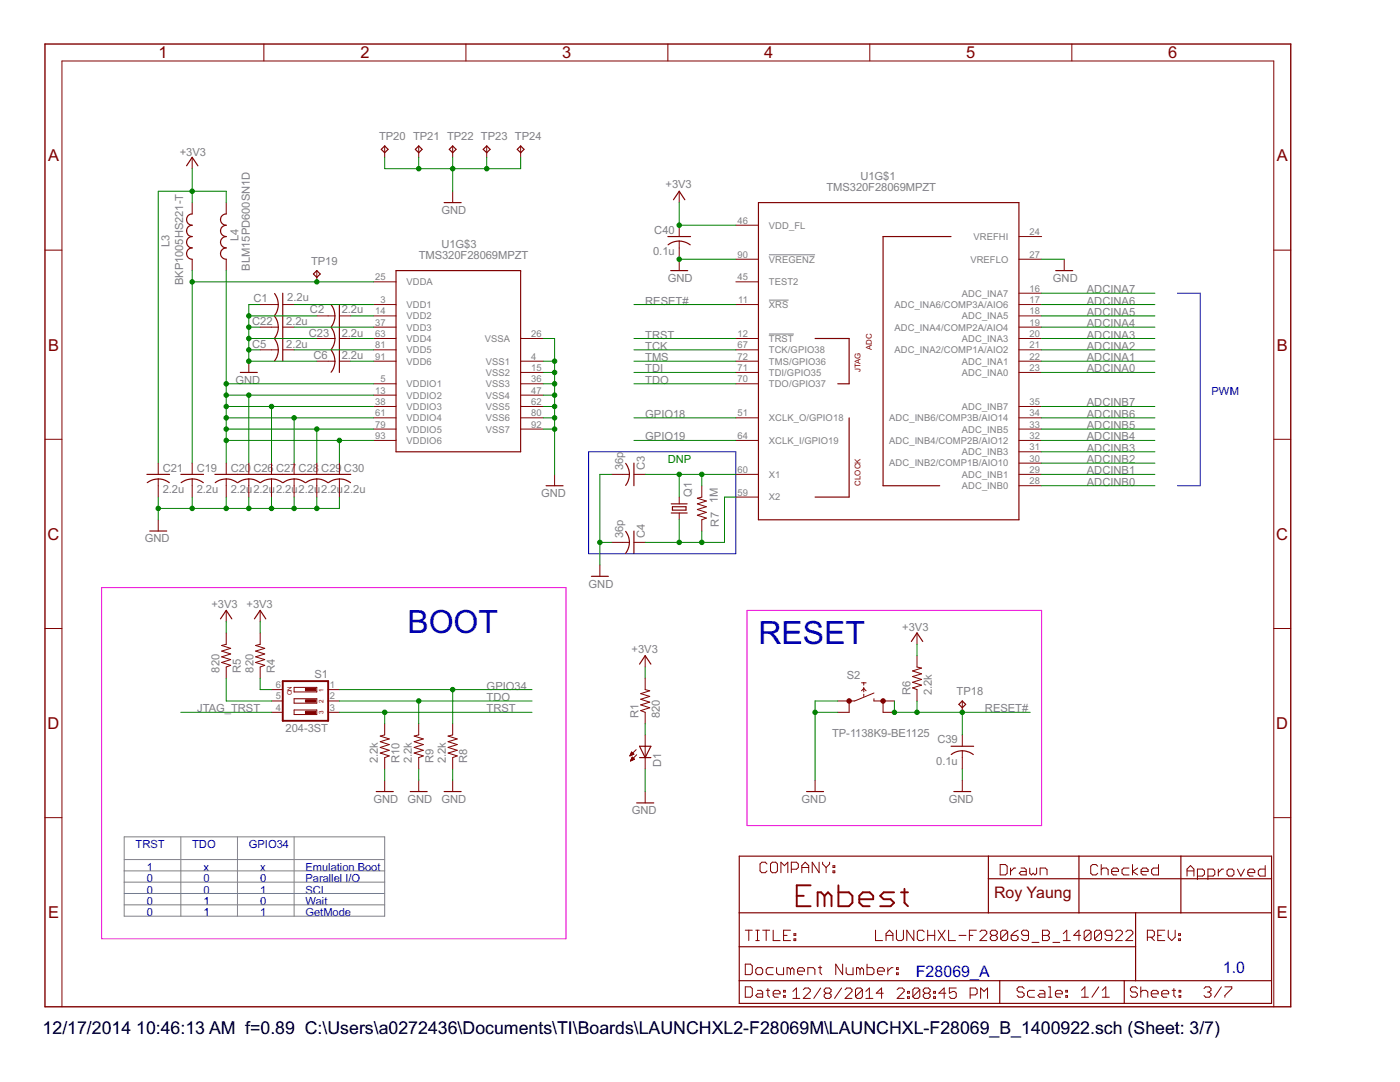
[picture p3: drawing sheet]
<svg xmlns="http://www.w3.org/2000/svg" width="279mm" height="216mm" viewBox="0 0 279 216" stroke-linecap="round" stroke-linejoin="round" font-family="sans-serif">
<path d="M20.3 117.3h92.6v70h-92.6zM149.1 121.8h58.8v42.9h-58.8z" fill="none" stroke="#f0f" stroke-width=".2"/>
<path d="M235 58.5h4.5v38.4h-4.5M117.5 90.1h29.4v20.4h-29.4z" fill="none" stroke="#00f" stroke-width=".2"/>
<path d="M153.5 50.8h9.2M153.5 59.9h3.9M153.5 66.7h4.9M24.8 171.5h52M24.8 167h52v15.8h-52zM24.8 173.8h52M24.8 176h52M24.8 178.3h52M36.1 167v15.8M47.4 167v15.8M58.7 167v15.8M24.8 180.6h52" fill="none" stroke="#808080" stroke-width=".2"/>
<g fill="none" stroke="#800000" stroke-width=".23">
<path d="M37.2 33.1l1.2-1.7 1.1 1.7M76.1 29.8l.7-.7 .6 .7-.6 .7zM82.9 29.8l.7-.7 .6 .7-.6 .7zM89.7 29.8l.6-.7 .7 .7-.7 .7zM96.4 29.8l.7-.7 .7 .7-.7 .7zM103.2 29.8l.7-.7 .7 .7-.7 .7zM134.4 39.9l1.2-1.7 1.1 1.7M38.4 42.7a1.12 1.12 0 0 0-1.2 1.1 1.12 1.12 0 0 0 1.2 1.1 1.13 1.13 0 0 0-1.2 1.2 1.13 1.13 0 0 0 1.2 1.1 1.13 1.13 0 0 0-1.2 1.1 1.13 1.13 0 0 0 1.2 1.2 1.13 1.13 0 0 0-1.2 1.1 1.13 1.13 0 0 0 1.2 1.1M45.1 42.7a1.12 1.12 0 0 0-1.1 1.1 1.12 1.12 0 0 0 1.1 1.1 1.13 1.13 0 0 0-1.1 1.2 1.13 1.13 0 0 0 1.1 1.1 1.13 1.13 0 0 0-1.1 1.1 1.13 1.13 0 0 0 1.1 1.2 1.13 1.13 0 0 0-1.1 1.1 1.13 1.13 0 0 0 1.1 1.1M54.8 58.6a3.6 3.6 0 0 1 0 4.4M56.4 58.5v13.6M62.5 54.7l.7-.7 .7 .7-.7 .7z"/>
<path d="M79 54h24.9v36.1h-24.9zM88.6 40.4h3.4M133.3 47.2h4.5M133.3 48.9a3.6 3.6 0 0 1 4.5 0M133.9 54h3.3M151.4 40.4h51.9v63.3h-51.9zM189.8 47.2h-13.6v49.7h11.3M210.7 54h3.4M48 74.3h3.4M54.8 67.6a3.6 3.6 0 0 1 0 4.4M54.8 63.1a3.6 3.6 0 0 1 0 4.4M66.1 69.9a3.6 3.6 0 0 1 0 4.4"/>
<path d="M66.1 60.8a3.6 3.6 0 0 1 0 4.4M66.1 65.3a3.6 3.6 0 0 1 0 4.5M67.7 60.8v13.5M162.7 67.5h6.8v9.1h-2.3M29.3 94.7h4.5M29.4 96.3a3.6 3.6 0 0 1 4.4 0M36.1 94.7h4.5M36.2 96.3a3.7 3.7 0 0 1 4.4 0M42.9 94.7h27.1M42.9 96.3a3.6 3.6 0 0 1 4.4 0M47.5 96.3a3.7 3.7 0 0 1 4.4 0M52 96.3a3.6 3.6 0 0 1 4.4 0"/>
<path d="M56.5 96.3a3.6 3.6 0 0 1 4.4 0M61 96.3a3.6 3.6 0 0 1 4.4 0M65.6 96.3a3.6 3.6 0 0 1 4.4 0M109 96.9h3.4M124.9 92.5l.6 1.2 .1 1M125.6 94.7l-.3 1.4-.4 .8M126.5 92.4v4.5M169.5 83.4v15.8h-6.8M29.9 106h3.4M118 115h3.4M124.9 106l.6 1.3 .1 .9M125.6 108.2l-.3 1.4-.4 .8"/>
<path d="M126.5 106v4.5M134 100.5h3.1M134 102.4h3.1M134.2 101.1h2.7v.7h-2.7zM44 123.5l1.1-1.7 1.2 1.7M50.8 123.5l1.1-1.7 1.1 1.7M127.6 132.5l1.2-1.7 1.1 1.7M181.9 128l1.1-1.7 1.1 1.7M75.1 157.9h3.4M81.9 157.9h3.4M88.6 157.9h3.4M127.6 148.9h2.3l-1.1 2.3z"/>
<path d="M127.6 151.2h2.3M161 157.9h3.4M189.8 148.9h4.5M190.4 157.9h3.3M191.4 140.5l.6-.6 .7 .6-.7 .7zM192 149.8l-1.3 .3-.9 .5M192 149.8l1.4 .3 .8 .5M127.1 160.2h3.4M147.5 170.8h106.3v29.4h-106.3zM197.3 170.8v11.3M197.3 175.3h56.5M215.3 170.8v11.3"/>
<path d="M235.7 170.8v11.3M147.5 182.1h106.3M147.5 195.7h106.3M147.5 188.9h79.1M199.5 195.7v4.5M224.4 195.7v4.5M226.6 182.1v13.6"/>
</g>
<g fill="none" stroke="#800000" stroke-width=".2">
<path d="M52.7 8.8v3.4M93 8.8v3.4M133.3 8.8v3.4M173.6 8.8v3.4M213.9 8.8v3.4M38.4 31.4v2.3M76.8 29.1v2.3M83.6 29.1v2.3M90.3 29.1v2.3M90.3 38.2v2.2M97.1 29.1v2.3M103.9 29.1v2.3"/>
<path d="M135.6 38.2v2.2M9 49.9h3.4M38.4 40.4v2.3M38.4 51.7v2.3M45.1 40.4v2.3M45.1 51.7v2.3M63.2 54v2.2M74.5 56.2h4.5M135.6 44.9v2.3M135.6 48.1v5.9M146.9 51.7h4.5M146.9 56.2h4.5"/>
<path d="M146.9 44.9h4.5M203.3 51.7h4.6M203.3 58.5h4.6M203.3 47.2h4.6M212.4 51.7v2.3M254.2 49.9h3.4M49.7 72.1v2.2M51.9 69.8h3.6M51.9 60.8h3.6M51.9 65.3h3.6M56.4 69.8h2.3M56.4 60.8h2.3"/>
<path d="M56.4 65.3h2.3M63.2 72.1h3.6M63.2 67.5h3.6M63.2 63h3.6M67.7 72.1h2.3M67.7 67.5h2.3M67.7 63h2.3M74.5 69.8h4.5M74.5 72.1h4.5M74.5 67.5h4.5M74.5 60.8h4.5M74.5 65.3h4.5"/>
<path d="M74.5 63h4.5M74.5 76.6h4.5M74.5 78.8h4.5M103.9 72.1h4.5M103.9 67.5h4.5M103.9 74.3h4.5M103.9 76.6h4.5M103.9 78.8h4.5M146.9 69.8h4.5M146.9 72.1h4.5M146.9 67.5h4.5M146.9 60.8h4.5"/>
<path d="M146.9 74.3h4.5M146.9 76.6h4.5M203.3 69.8h4.6M203.3 72.1h4.6M203.3 67.5h4.6M203.3 60.8h4.6M203.3 74.3h4.6M203.3 65.3h4.6M203.3 63h4.6M9 87.7h3.4M31.6 92.4v2.3M31.6 95.6v3.6"/>
<path d="M38.4 92.4v2.3M38.4 95.6v3.6M45.1 92.4v2.3M45.1 95.6v3.6M49.7 92.4v2.3M49.7 95.6v3.6M54.2 92.4v2.3M54.2 95.6v3.6M58.7 92.4v2.3M58.7 95.6v3.6M63.2 92.4v2.3M63.2 95.6v3.6"/>
<path d="M67.7 92.4v2.3M67.7 95.6v3.6M74.5 87.9h4.5M74.5 85.6h4.5M74.5 83.4h4.5M74.5 81.1h4.5M103.9 85.6h4.5M103.9 83.4h4.5M103.9 81.1h4.5M110.7 94.7v2.2M122 94.7h3.6M126.5 94.7h2.3"/>
<path d="M135.6 99.2v1.3M140.1 96.9v2.3l-.9 .2 1.8 .6-1.8 .5 1.8 .6-1.8 .6 1.8 .5-1.8 .6 1.8 .6-.9 .3v2.3M146.9 94.7h4.5M146.9 87.9h4.5M146.9 83.4h4.5M146.9 99.2h4.5M203.3 94.7h4.6M203.3 96.9h4.6M203.3 92.4h4.6M203.3 90.1h4.6M203.3 87.9h4.6M203.3 85.6h4.6"/>
<path d="M203.3 83.4h4.6M203.3 81.1h4.6M254.2 87.7h3.4M31.6 103.7v2.3M119.7 112.8v2.2M122 108.2h3.6M126.5 108.2h2.3M135.6 102.4v1.3M9 125.4h3.4M45.1 126.3v2.3l-.9 .2 1.8 .6-1.8 .5 1.8 .6-1.8 .6 1.8 .5-1.8 .6 1.8 .6-.9 .3v2.2M45.1 121.8v2.3M51.9 126.3v2.3l-.9 .2 1.8 .6-1.8 .5 1.8 .6-1.8 .6 1.8 .5-1.8 .6 1.8 .6-.9 .3v2.2"/>
<path d="M51.9 121.8v2.3M54.2 139.9h2.2M54.2 137.6h2.2M58.7 137.2h4.5v.9h-4.5zM58.7 139.4h4.5v.9h-4.5zM65.5 139.9h2.2M65.5 137.6h2.2M128.8 130.8v2.3M128.8 135.3v2.3l.9 .2-1.8 .6 1.8 .6-1.8 .5 1.8 .6-1.8 .6 1.8 .5-1.8 .6 .9 .3v2.3M169.5 139.9v2.2h-2.3M171.9 136.2h.9M171.9 137.8l.5-.4 .4 .4"/>
<path d="M172.4 136.2v.5M172.4 137.2v.9M172.4 138.5v.5M174.4 138.3l-3.8 1.6h-3.4M174.4 139.4v.5h4.1M176.2 139.9v2.2h2.3M183 130.8v2.3l.9 .2-1.8 .6 1.8 .6-1.8 .5 1.8 .6-1.8 .5 1.8 .6-1.8 .6 .9 .3v2.3M183 126.3v2.3M192 139.9v2.2M254.2 125.4h3.4M54.2 142.1h2.2M58.7 141.7h4.5v.9h-4.5z"/>
<path d="M65.5 142.1h2.2M76.8 144.4v2.2l-.9 .3 1.8 .5-1.8 .6 1.8 .6-1.8 .5 1.8 .6-1.8 .6 1.8 .5-.9 .4v2.2M76.8 155.7v2.2M83.6 144.4v2.2l-.9 .3 1.8 .5-1.8 .6 1.8 .6-1.8 .5 1.8 .6-1.8 .6 1.8 .5-.9 .4v2.2M83.6 155.7v2.2M90.3 144.4v2.2l-.9 .3 1.8 .5-1.8 .6 1.8 .6-1.8 .5 1.8 .6-1.8 .6 1.8 .5-.9 .4v2.2M90.3 155.7v2.2M125.8 150.7h.1M125.8 150.6h.4M125.9 150.5h.5M125.9 151.8h.1M125.9 150.4h.5"/>
<path d="M125.9 151.7h.4M125.9 150.3h.4M125.9 151.6h.6M126 150.2h.2M126 151.4h.6M126 150.1h.1M126 150.1l.5 .4-.8 .3zM126 151.4h.5M126.1 151.3h.3M126.1 151.2h.2M126.2 151.1l.4 .4-.8 .3zM127 149.6l-1.3 1.2"/>
<path d="M127.1 150.6l-1.3 1.2M128.8 146.6v6.8M128.8 157.9v2.3M162.7 155.7v2.2M192 146.6v2.3M192 149.8v3.6M192 155.7v2.2M9 163.2h3.4M153.1 172.4l-.4-.4h-.7l-.3 .4v1.4l.3 .3h.7l.4-.3M154.1 172h.7l.4 .4v1.4l-.4 .3h-.7l-.3-.3v-1.4zM155.9 174.1v-2.1l.6 .7 .7-.7v2.1M157.9 173.4h1.1l.3-.3v-.7l-.3-.4h-1.1v2.1"/>
<path d="M160 174.1v-1.4l.7-.7 .7 .7v1.4M160 173.1h1.4M163.5 172v2.1l-1.4-2.1v2.1M164.2 172v.4l.7 .7M164.9 173.1v1M165.6 172v.4l-.7 .7M166.2 173.8h.4v.3h-.4zM166.2 172.7h.4v.4h-.4zM199.6 172.5h1l.4 .3v1.4l-.4 .4h-1zM201.7 173.2v1.4M202.7 173.2h-.3l-.7 .7M203.8 173.2h.6l.4 .3v1.1h-1l-.4-.4 .4-.3h1"/>
<path d="M205.5 173.2v1l.3 .4 .4-.4 .3 .4 .4-.4v-1M207.6 174.6v-1.4h1l.4 .3v1.1M219.1 172.8l-.4-.3h-.7l-.3 .3v1.4l.3 .4h.7l.4-.4M219.8 173.5l.3-.3h.7l.3 .3v1.1M219.8 172.5v2.1M221.8 173.9h1.4v-.4l-.3-.3h-.7l-.4 .3v.7l.4 .4h.7M225.3 173.2h-1l-.4 .3v.7l.4 .4h1M226 172.5v2.1M227.1 173.2l-1.1 .7 1.1 .7M227.7 173.9h1.4v-.4l-.3-.3h-.7l-.4 .3v.7l.4 .4h.7M231.2 172.5v2.1h-1l-.4-.4v-.7l.4-.3h1M236.9 174.8v-1.4l.7-.7 .7 .7v1.4"/>
<path d="M236.9 173.8h1.4M239 174.8h1l.4-.3v-.7l-.4-.4h-1v2.1M241.1 174.8h1l.3-.3v-.7l-.3-.4h-1v2.1M243.1 173.4v1.4M244.2 173.4h-.4l-.7 .7M245.2 173.4h.7l.4 .4v.7l-.4 .3h-.7l-.3-.3v-.7zM247 173.4l.6 1.4 .7-1.4M249 174.1h1.4v-.3l-.3-.4h-.7l-.4 .4v.7l.4 .3h.7M252.5 172.7v2.1h-1l-.4-.3v-.7l.4-.4h1M254.2 163.2h3.4M148.7 192.4h1.1l.3 .3v1.4l-.3 .4h-1.1zM148.7 196.9h1.1l.3 .4v1.3l-.3 .4h-1.1z"/>
<path d="M148.7 185.6h1.4M149.4 185.6v2.1M150.8 185.6h.7M150.8 187.7h.7M151.2 197.6h.7l.3 .4v1h-1l-.4-.4 .4-.3h1M151.2 193.1h.7l.3 .3v.7l-.3 .4h-.7l-.4-.4v-.7zM151.2 185.6v2.1M152.2 185.6h1.4M152.9 197.6h.7M152.9 185.6v2.1M153.2 197.3v1.3l.4 .4M154.3 198.3h1.4v-.3l-.4-.4h-.7l-.3 .4v.6l.3 .4h.7"/>
<path d="M154.3 185.6v2.1h1.4M154.3 193.1h-1.1l-.3 .3v.7l.3 .4h1.1M155 193.1v1l.3 .4h1.1v-1.4M156.4 198.6h.3v.4h-.3zM156.4 197.6h.3v.4h-.3zM156.4 186.6h.7M157.8 185.6h-1.4v2.1h1.4M157.8 193.4l.3-.3 .4 .3v1.1M157.8 193.4l-.4-.3h-.3v1.4M157.8 193.4v1.1M158.2 197.8l.7-.7v2.1M158.2 199.2h1.4"/>
<path d="M158.5 187.3h.3v.4h-.3zM158.5 186.3h.3v.3h-.3zM159.2 193.8h1.3v-.4l-.3-.3h-.7l-.3 .3v.7l.3 .4h.7M160.3 197.5l.4-.4h.7l.3 .4v.3l-1.4 1.4h1.4M161.2 194.5v-1.4h1.1l.3 .3v1.1M163.3 193.1h.7M163.7 192.7v1.4l.3 .4M163.8 197.1l-1.4 2.1M164.8 198.2l-.3 .3v.4l.3 .3h.7l.4-.3v-.4l-.4-.3M164.8 198.2l-.3-.4v-.3l.3-.4h.7l.4 .4v.3l-.4 .4M164.8 198.2h.7M168 197.1l-1.4 2.1"/>
<path d="M168.2 192.4v2.1l-1.4-2.1v2.1M168.7 197.5l.3-.4h.7l.3 .4v.3l-1.3 1.4h1.3M168.9 193.1v1l.3 .4h1v-1.4M171.6 193.4l-.3-.3h-.4v1.4M171.6 193.4v1.1M171.6 193.4l.4-.3 .3 .3v1.1M172.1 197.5v1.4l-.3 .3h-.7l-.4-.3M172.1 197.5l-.3-.4h-.7l-.4 .4v1.4M172.1 197.5l-1.4 1.4M172.8 199.2h1.4M172.8 197.8l.7-.7v2.1M173 192.4v2.1h1.1l.3-.4v-.7l-.3-.3h-1.1"/>
<path d="M174.7 185.6v2.1h1.4M175.1 193.8h1.4v-.4l-.4-.3h-.6l-.4 .3v.7l.4 .4h.6M176.3 198.2h-1.4l1-1.1v2.1M176.8 186.6h1.4M176.8 187.7v-1.4l.7-.7 .7 .7v1.4M177.2 193.1v1.4M178.2 193.1h-.3l-.7 .7M178.9 185.6v1.7l.3 .4h.7l.4-.4v-1.7M178.9 194.1h.4v.4h-.4zM178.9 193.1h.4v.3h-.4zM179 197.5l.4-.4h.7l.3 .4v.3l-1.4 1.4h1.4M181.1 198.9h.4v.3h-.4z"/>
<path d="M181.1 197.8h.4v.4h-.4zM182.4 185.6v2.1l-1.4-2.1v2.1M183.6 197.5v1.4l-.4 .3h-.7l-.3-.3M183.6 197.5l-.4-.4h-.7l-.3 .4v1.4M183.6 197.5l-1.4 1.4M184.4 185.9l-.3-.3h-.7l-.3 .3v1.4l.3 .4h.7l.3-.4M184.6 198.2l-.3 .3v.4l.3 .3h.7l.3-.3v-.4l-.3-.3M184.6 198.2l-.3-.4v-.3l.3-.4h.7l.3 .4v.3l-.3 .4M184.6 198.2h.7M185.1 186.6h1.4M185.1 185.6v2.1M186.3 198.9h.4v.3h-.4z"/>
<path d="M186.3 197.8h.4v.4h-.4zM186.5 185.6v2.1M187.2 185.6l1.4 2.1M188.6 185.6l-1.4 2.1M188.8 198.2h-1.4l1-1.1v2.1M189.3 185.6v2.1h1.4M190.8 197.1h-1.3v1.1l.7-.4h.3l.3 .4v.7l-.3 .3h-.7l-.3-.3M191.4 186.6h1.4M193.5 186.6h.7M193.6 198.5h1.1l.3-.3v-.7l-.3-.4h-1.1v2.1M194.9 185.6h-1.4v2.1M195.6 185.9l.3-.3h.7l.3 .3v.4l-1.3 1.4h1.3"/>
<path d="M195.7 199.2v-2.1l.7 .7 .7-.7v2.1M198 186.6l-.4-.3v-.4l.4-.3h.7l.3 .3v.4l-.3 .3M198 186.6l-.4 .4v.3l.4 .4h.7l.3-.4v-.3l-.3-.4M198 186.6h.7M201.1 185.9l-.4-.3h-.6l-.4 .3v1.4M201.1 185.9v1.4l-.4 .4h-.6l-.4-.4M201.1 185.9l-1.4 1.4M201.8 186.6h1l.4 .4v.3l-.4 .4h-.7l-.3-.4zM203.2 185.6l-.7 .3-.7 .7M204.4 197.3l-.4-.4h-.7l-.3 .4v.3l.3 .4h.7l.4 .3v.3l-.4 .4h-.7l-.3-.4M205.3 186.6h-1.1l-.3-.3v-.4l.3-.3h.7l.4 .3v1.4l-.4 .4h-.7l-.3-.4M206 188h1.3"/>
<path d="M206.5 197.6h-1.1l-.3 .4v.6l.3 .4h1.1M207.5 197.6h.7l.3 .4v1h-1l-.3-.4 .3-.3h1M208 185.6h1.1l.3 .3v.4l-.3 .3 .3 .4v.3l-.3 .4h-1.1zM208 186.6h1.1M209.2 199h.7M209.2 196.9h.4v2.1M210.1 188h1.4M210.6 198.3h1.4v-.3l-.3-.4h-.7l-.4 .4v.6l.4 .4h.7M212.2 187.7h1.4M212.2 186.3l.7-.7v2.1M212.7 198.6h.3v.4h-.3zM212.7 197.6h.3v.4h-.3z"/>
<path d="M215.7 186.6h-1.4l1-1v2.1M215.8 199h1.4M215.8 197.6l.7-.7v2.1M217.7 185.9l-.3-.3h-.7l-.3 .3v1.4M217.7 185.9v1.4l-.3 .4h-.7l-.3-.4M217.7 185.9l-1.3 1.4M219.3 196.9l-1.4 2.1M219.8 185.9l-.3-.3h-.7l-.4 .3v1.4M219.8 185.9v1.4l-.3 .4h-.7l-.4-.4M219.8 185.9l-1.4 1.4M220 199h1.4M220 197.6l.7-.7v2.1"/>
<path d="M221.9 186.6h-1l-.4-.3v-.4l.4-.3h.7l.3 .3v1.4l-.3 .4h-.7l-.4-.4M222.6 185.9l.3-.3h.7l.4 .3v.4l-1.4 1.4h1.4M224.7 185.9l.3-.3h.7l.4 .3v.4l-1.4 1.4h1.4M227 197.3l-.4-.4h-.7l-.3 .4v.3l.3 .4h.7l.4 .3v.3l-.4 .4h-.7l-.3-.4M227.7 198l.3-.4h.7l.4 .4v1M227.7 196.9v2.1M229 187h1l.4-.4v-.7l-.4-.3h-1v2.1M229.7 187l.7 .7M229.8 198.3h1.3v-.3l-.3-.4h-.7l-.3 .4v.6l.3 .4h.7M231.1 186.6h.7M231.8 198.3h1.4v-.3l-.3-.4h-.7l-.4 .4v.6l.4 .4h.7M232.5 185.6h-1.4v2.1h1.4"/>
<path d="M233.2 185.6v1.4l.6 .7 .7-.7v-1.4M233.9 197.6h.7M234.3 197.3v1.3l.3 .4M235.2 187.3h.4v.4h-.4zM235.2 186.3h.4v.3h-.4zM235.3 198.6h.3v.4h-.3zM235.3 197.6h.3v.4h-.3zM240.3 197.3l.3-.4h.7l.4 .4v.3l-.4 .4M241 198h.3M241.3 198l.4 .3v.3l-.4 .4h-.7l-.3-.4M243.8 196.9l-1.4 2.1M244.5 196.9h1.3v.4l-1.3 1.3v.4"/>
<path d="M12.4 200.9v-188.7h241.8v188.7"/>
</g>
<g fill="#800000" stroke="#800000" stroke-width=".2">
<circle cx="169.5" cy="139.9" r=".44"/>
<circle cx="176.2" cy="139.9" r=".44"/>
</g>
<path d="M56.4 135.9h9.1v7.9h-9.1zM159 178.8h1.4M161.8 176.7h-2.8v4.1h2.8M164.5 178.8l-.6-.7h-.7v2.7M164.5 178.8v2M164.5 178.8l.7-.7 .7 .7v2M167.3 176.7v4.1h2.1l.7-.7v-1.3l-.7-.7h-2.1M171.5 179.4h2.8v-.6l-.7-.7h-1.4l-.7 .7v1.3l.7 .7h1.4M178.4 178.1h-2l-.7 .7 .7 .6h1.3l.7 .7-.7 .7h-2M179.8 178.1h1.4M180.5 177.4v2.7l.7 .7" fill="none" stroke="#800000" stroke-width=".38"/>
<g fill="#800000" stroke="#800000" stroke-width=".2">
<path d="M61 137.4h2v.4h-2z"/>
<path d="M61 139.6h2v.5h-2z"/>
<path d="M61 141.9h2v.5h-2z"/>
</g>
<path d="M9 8.8h248.6v192.1h-248.6z" fill="none" stroke="#800000" stroke-width=".28"/>
<g fill="none" stroke="#008000" stroke-width=".2">
<path d="M38.4 33.7v6.7M76.8 31.4v2.3h27.1v-2.3M83.6 31.4v2.3M90.3 31.4v6.8M97.1 31.4v2.3M38.4 54v38.4M38.4 56.2h36.1M45.1 40.4v-2.2h-13.5v54.2M45.1 54v38.4M135.6 51.7h11.3M135.6 40.4v4.5h11.3M207.9 51.7h4.5"/>
<path d="M207.9 58.5h22.6M45.1 76.6h29.4M45.1 78.8h29.4M49.7 67.5h13.5M49.7 78.8v13.6M49.7 69.8h2.2M49.7 65.3h2.2M49.7 63h13.5M51.9 60.8h-2.2v11.3h13.5M58.7 69.8h15.8M58.7 65.3h15.8M58.7 60.8h15.8"/>
<path d="M70 72.1h4.5M70 67.5h4.5M70 63h4.5M108.4 72.1h2.3M108.4 67.5h2.3v27.2M108.4 74.3h2.3M108.4 76.6h2.3M108.4 78.8h2.3M126.5 72.1h20.4M126.5 74.3h20.4M126.5 76.6h20.4M126.5 67.5h20.4"/>
<path d="M126.5 69.8h20.4M126.5 60.8h20.4M207.9 72.1h22.6M207.9 74.3h22.6M207.9 67.5h22.6M207.9 69.8h22.6M207.9 65.3h22.6M207.9 63h22.6M207.9 60.8h22.6M31.6 99.2v4.5M38.4 99.2v2.3M45.1 81.1h29.4"/>
<path d="M45.1 83.4h29.4M45.1 85.6h29.4M45.1 99.2v2.3M45.1 87.9h29.4M49.7 99.2v2.3M54.2 81.1v11.3M54.2 99.2v2.3M58.7 83.4v9M58.7 99.2v2.3M63.2 85.6v6.8M63.2 99.2v2.3M67.7 99.2v2.3h-36.1"/>
<path d="M67.7 87.9v4.5M108.4 81.1h2.3M108.4 83.4h2.3M108.4 85.6h2.3M122 94.7h-2.3v18.1M126.5 83.4h20.4M126.5 87.9h20.4M128.8 94.7h18.1M135.6 94.7v4.5M140.1 94.7v2.2M146.9 99.2h-2.3v9h-15.8M207.9 94.7h22.6"/>
<path d="M207.9 81.1h22.6M207.9 83.4h22.6M207.9 85.6h22.6M207.9 92.4h22.6M207.9 87.9h22.6M207.9 90.1h22.6M207.9 96.9h22.6M119.7 108.2h2.3M135.6 103.7v4.5M140.1 106v2.2M45.1 135.3v4.6h9.1M45.1 124.1v2.2"/>
<path d="M51.9 124.1v2.2M51.9 135.3v2.3h2.3M67.7 139.9h38.5M67.7 137.6h38.5M83.6 139.9v4.5M90.3 137.6v6.8M128.8 133.1v2.2M167.2 139.9h-4.5v15.8M178.5 139.9v2.2h27.1M183 128.6v2.2M183 139.9v2.2M36.1 142.1h18.1"/>
<path d="M67.7 142.1h38.5M76.8 142.1v2.3M76.8 153.4v2.3M83.6 153.4v2.3M90.3 153.4v2.3M128.8 144.4v2.2M128.8 153.4v4.5M162.7 142.1h4.5M192 142.1v4.5M192 153.4v2.3"/>
</g>
<g fill="#008000" stroke="#008000" stroke-width=".2">
<circle cx="119.7" cy="108.2" r=".44"/>
<circle cx="110.7" cy="74.3" r=".44"/>
<circle cx="110.7" cy="76.6" r=".44"/>
<circle cx="110.7" cy="78.8" r=".44"/>
<circle cx="110.7" cy="81.1" r=".44"/>
<circle cx="110.7" cy="83.4" r=".44"/>
<circle cx="110.7" cy="85.6" r=".44"/>
<circle cx="110.7" cy="72.1" r=".44"/>
<circle cx="162.7" cy="142.1" r=".44"/>
<circle cx="38.4" cy="101.5" r=".44"/>
<circle cx="31.6" cy="101.5" r=".44"/>
<circle cx="45.1" cy="101.5" r=".44"/>
<circle cx="63.2" cy="101.5" r=".44"/>
<circle cx="58.7" cy="101.5" r=".44"/>
<circle cx="54.2" cy="101.5" r=".44"/>
<circle cx="49.7" cy="101.5" r=".44"/>
<circle cx="49.7" cy="69.8" r=".44"/>
<circle cx="49.7" cy="67.5" r=".44"/>
<circle cx="49.7" cy="65.3" r=".44"/>
<circle cx="49.7" cy="63" r=".44"/>
<circle cx="49.7" cy="72.1" r=".44"/>
<circle cx="135.6" cy="51.7" r=".44"/>
<circle cx="97.1" cy="33.7" r=".44"/>
<circle cx="90.3" cy="33.7" r=".44"/>
<circle cx="83.6" cy="33.7" r=".44"/>
<circle cx="38.4" cy="38.2" r=".44"/>
<circle cx="135.6" cy="44.9" r=".44"/>
<circle cx="83.6" cy="139.9" r=".44"/>
<circle cx="135.6" cy="94.7" r=".44"/>
<circle cx="140.1" cy="94.7" r=".44"/>
<circle cx="135.6" cy="108.2" r=".44"/>
<circle cx="140.1" cy="108.2" r=".44"/>
<circle cx="76.8" cy="142.1" r=".44"/>
<circle cx="183" cy="142.1" r=".44"/>
<circle cx="192" cy="142.1" r=".44"/>
<circle cx="178.5" cy="142.1" r=".44"/>
<circle cx="90.3" cy="137.6" r=".44"/>
<circle cx="38.4" cy="56.2" r=".44"/>
<circle cx="63.2" cy="56.2" r=".44"/>
<circle cx="45.1" cy="76.6" r=".44"/>
<circle cx="49.7" cy="78.8" r=".44"/>
<circle cx="45.1" cy="78.8" r=".44"/>
<circle cx="45.1" cy="81.1" r=".44"/>
<circle cx="45.1" cy="83.4" r=".44"/>
<circle cx="45.1" cy="85.6" r=".44"/>
<circle cx="45.1" cy="87.9" r=".44"/>
<circle cx="54.2" cy="81.1" r=".44"/>
<circle cx="58.7" cy="83.4" r=".44"/>
<circle cx="63.2" cy="85.6" r=".44"/>
<circle cx="67.7" cy="87.9" r=".44"/>
</g>
<g font-size="7.1" fill="#00f">
<text x="81.3" y="126.3">BOOT</text>
<text x="151.4" y="128.6">RESET</text>
</g>
<g font-size="4">
<text x="8.5" y="206.4">12/17/2014</text>
<text x="27.2" y="206.4">10:46:13 AM f=0.89 C:\Users\a0272436\Documents\TI\Boards\LAUNCHXL2-F28069M\LAUNCHXL-F28069_B_1400922.sch (Sheet: 3/7)</text>
</g>
<g font-size="3.7" fill="#800000">
<text x="31.6" y="11.6">1</text>
<text x="71.9" y="11.6">2</text>
<text x="112.2" y="11.6">3</text>
<text x="152.5" y="11.6">4</text>
<text x="192.8" y="11.6">5</text>
<text x="233.1" y="11.6">6</text>
<text x="9.6" y="32.2">A</text>
<text x="254.8" y="32.2">A</text>
<text x="9.6" y="70">B</text>
<text x="254.8" y="70">B</text>
<text x="9.5" y="107.7">C</text>
<text x="254.7" y="107.7">C</text>
<text x="9.5" y="145.4">D</text>
<text x="254.7" y="145.4">D</text>
<text x="9.6" y="183.2">E</text>
<text x="254.8" y="183.2">E</text>
</g>
<text font-size="3.6" fill="#800000" x="198.4" y="179.2">Roy Yaung</text>
<g font-size="3.6" fill="#00f">
<text x="182.8" y="195">F28069_A</text>
<text x="244" y="194.1">1.0</text>
</g>
<g font-size="2.5" fill="#808080">
<text x="75.7" y="28">TP20 TP21 TP22 TP23 TP24</text>
<text x="35.9" y="31.2">+3V3</text>
<text x="171.7" y="35.9">U1G$1</text>
<text x="132.8" y="37.5">+3V3</text>
<text x="164.9" y="38.2">TMS320F28069MPZT</text>
<text x="88.1" y="42.7">GND</text>
<text x="130.6" y="46.6">C40</text>
<text x="33.8" y="49.2" transform="rotate(-90 33.8 49.2)">L3</text>
<text x="47.6" y="48.1" transform="rotate(-90 47.6 48.1)">L4</text>
<text x="49.9" y="54" transform="rotate(-90 49.9 54)">BLM15PD600SN1D</text>
<text x="62.1" y="52.9">TP19</text>
<text x="83.6" y="51.7">TMS320F28069MPZT</text>
<text x="88.1" y="49.5">U1G$3</text>
<text x="130.3" y="50.9">0.1u</text>
<text x="36.5" y="56.9" transform="rotate(-90 36.5 56.9)">BKP1005HS221-T</text>
<text x="57.3" y="60">2.2u</text>
<text x="133.3" y="56.2">GND</text>
<text x="210.1" y="56.2">GND</text>
<text x="216.9" y="58.5">ADCINA7</text>
<text x="50.3" y="64.9">C22</text>
<text x="50.6" y="60.2">C1</text>
<text x="57.1" y="64.9">2.2u</text>
<text x="61.9" y="62.5">C2</text>
<text x="68.2" y="62.5">2.2u</text>
<text x="128.8" y="60.8">RESET#</text>
<text x="216.9" y="60.8">ADCINA6</text>
<text x="216.9" y="65.3">ADCINA4</text>
<text x="216.9" y="63">ADCINA5</text>
<text x="50.3" y="69.5">C5</text>
<text x="57.1" y="69.5">2.2u</text>
<text x="61.6" y="67.2">C23</text>
<text x="62.5" y="71.7">C6</text>
<text x="68.2" y="71.7">2.2u</text>
<text x="68.2" y="67.2">2.2u</text>
<text x="128.8" y="69.8">TCK</text>
<text x="128.8" y="67.5">TRST</text>
<text x="216.9" y="69.8">ADCINA2</text>
<text x="216.9" y="67.5">ADCINA3</text>
<text x="47" y="76.6">GND</text>
<text x="128.8" y="74.3">TDI</text>
<text x="128.8" y="76.6">TDO</text>
<text x="128.8" y="72.1">TMS</text>
<text x="216.9" y="72.1">ADCINA1</text>
<text x="216.9" y="74.3">ADCINA0</text>
<text x="128.8" y="83.4">GPIO18</text>
<text x="216.9" y="81.1">ADCINB7</text>
<text x="216.9" y="83.4">ADCINB6</text>
<text x="128.8" y="87.9">GPIO19</text>
<text x="216.9" y="87.9">ADCINB4</text>
<text x="216.9" y="85.6">ADCINB5</text>
<text x="32.5" y="94.1">C21</text>
<text x="39.3" y="94.1">C19</text>
<text x="46" y="94.1">C20</text>
<text x="50.6" y="94.1">C26</text>
<text x="55.1" y="94.1">C27</text>
<text x="59.6" y="94.1">C28</text>
<text x="64.1" y="94.1">C29</text>
<text x="68.6" y="94.1">C30</text>
<text x="124.4" y="93.8" transform="rotate(-90 124.4 93.8)">36p</text>
<text x="128.7" y="93.8" transform="rotate(-90 128.7 93.8)">C3</text>
<text x="216.9" y="94.7">ADCINB1</text>
<text x="216.9" y="92.4">ADCINB2</text>
<text x="216.9" y="90.1">ADCINB3</text>
<text x="32.5" y="98.4">2.2u</text>
<text x="39.3" y="98.4">2.2u</text>
<text x="46" y="98.4">2.2u</text>
<text x="50.6" y="98.4">2.2u</text>
<text x="55.1" y="98.4">2.2u</text>
<text x="59.6" y="98.4">2.2u</text>
<text x="64.1" y="98.4">2.2u</text>
<text x="68.6" y="98.4">2.2u</text>
<text x="108" y="99.2">GND</text>
<text x="138" y="99.2" transform="rotate(-90 138 99.2)">Q1</text>
<text x="143.2" y="100.3" transform="rotate(-90 143.2 100.3)">1M</text>
<text x="216.9" y="96.9">ADCINB0</text>
<text x="124.4" y="107.3" transform="rotate(-90 124.4 107.3)">36p</text>
<text x="128.7" y="107.3" transform="rotate(-90 128.7 107.3)">C4</text>
<text x="143.4" y="105.1" transform="rotate(-90 143.4 105.1)">R7</text>
<text x="28.9" y="108.2">GND</text>
<text x="117.5" y="117.3">GND</text>
<text x="42.2" y="121.3">+3V3</text>
<text x="49.2" y="121.3">+3V3</text>
<text x="180.1" y="125.9">+3V3</text>
<text x="126.1" y="130.4">+3V3</text>
<text x="43.8" y="134.2" transform="rotate(-90 43.8 134.2)">820</text>
<text x="48.1" y="134.2" transform="rotate(-90 48.1 134.2)">R5</text>
<text x="50.6" y="134.2" transform="rotate(-90 50.6 134.2)">820</text>
<text x="54.8" y="134.2" transform="rotate(-90 54.8 134.2)">R4</text>
<text x="62.8" y="135.3">S1</text>
<text x="97.1" y="137.6">GPIO34</text>
<text x="169" y="135.6">S2</text>
<text x="39.4" y="142.1">JTAG_TRST</text>
<text x="97.1" y="139.9">TDO</text>
<text x="97.1" y="142.1">TRST</text>
<text x="127.4" y="143.3" transform="rotate(-90 127.4 143.3)">R1</text>
<text x="131.7" y="143.3" transform="rotate(-90 131.7 143.3)">820</text>
<text x="181.7" y="138.7" transform="rotate(-90 181.7 138.7)">R6</text>
<text x="185.9" y="138.7" transform="rotate(-90 185.9 138.7)">2.2k</text>
<text x="190.9" y="138.7">TP18</text>
<text x="196.6" y="142.1">RESET#</text>
<text x="57" y="146.1">204-3ST</text>
<text x="166.1" y="147.1">TP-1138K9-BE1125</text>
<text x="187.1" y="148.3">C39</text>
<text x="75.4" y="152.3" transform="rotate(-90 75.4 152.3)">2.2k</text>
<text x="79.7" y="152.3" transform="rotate(-90 79.7 152.3)">R10</text>
<text x="82.2" y="152.3" transform="rotate(-90 82.2 152.3)">2.2k</text>
<text x="86.5" y="152.3" transform="rotate(-90 86.5 152.3)">R9</text>
<text x="89" y="152.3" transform="rotate(-90 89 152.3)">2.2k</text>
<text x="93.3" y="152.3" transform="rotate(-90 93.3 152.3)">R8</text>
<text x="131.9" y="153" transform="rotate(-90 131.9 153)">D1</text>
<text x="186.9" y="152.6">0.1u</text>
<text x="74.5" y="160.2">GND</text>
<text x="81.3" y="160.2">GND</text>
<text x="88.1" y="160.2">GND</text>
<text x="160" y="160.2">GND</text>
<text x="189.4" y="160.2">GND</text>
<text x="126.1" y="162.5">GND</text>
</g>
<g font-size="2.5" fill="#00f">
<text x="241.8" y="78.8">PWM</text>
<text x="27.1" y="169.3">TRST</text>
<text x="29.3" y="173.8">1</text>
<text x="38.4" y="169.3">TDO</text>
<text x="40.6" y="173.8">x</text>
<text x="49.7" y="169.3">GPIO34</text>
<text x="51.9" y="173.8">x</text>
<text x="61" y="173.8">Emulation Boot</text>
<text x="29.3" y="176">0</text>
<text x="29.3" y="178.3">0</text>
<text x="40.6" y="176">0</text>
<text x="40.6" y="178.3">0</text>
<text x="51.9" y="176">0</text>
<text x="51.9" y="178.3">1</text>
<text x="61" y="176">Parallel I/O</text>
<text x="61" y="178.3">SCI</text>
<text x="29.3" y="180.6">0</text>
<text x="29.3" y="182.8">0</text>
<text x="40.6" y="180.6">1</text>
<text x="40.6" y="182.8">1</text>
<text x="51.9" y="182.8">1</text>
<text x="51.9" y="180.6">0</text>
<text x="61" y="180.6">Wait</text>
<text x="61" y="182.8">GetMode</text>
</g>
<text font-size="2.5" fill="#008000" x="133.3" y="92.4">DNP</text>
<g font-size="2.1" fill="#808080">
<text x="147.2" y="44.6">46</text>
<text x="153.4" y="45.6">VDD_FL</text>
<text x="194.3" y="47.9">VREFHI</text>
<text x="205.4" y="46.9">24</text>
<text x="147.2" y="51.4">90</text>
<text x="153.4" y="52.4">VREGENZ</text>
<text x="193.7" y="52.4">VREFLO</text>
<text x="205.4" y="51.4">27</text>
<text x="74.8" y="55.9">25</text>
<text x="81.1" y="56.9">VDDA</text>
<text x="147.2" y="55.9">45</text>
<text x="153.4" y="56.9">TEST2</text>
<text x="192" y="59.2">ADC_INA7</text>
<text x="205.4" y="58.2">16</text>
<text x="74.8" y="62.7">14</text>
<text x="74.8" y="65">37</text>
<text x="75.9" y="60.4">3</text>
<text x="81.1" y="61.4">VDD1</text>
<text x="81.1" y="63.7">VDD2</text>
<text x="81.1" y="66">VDD3</text>
<text x="147.3" y="60.4">11</text>
<text x="153.4" y="61.4">XRS</text>
<text x="178.5" y="66">ADC_INA4/COMP2A/AIO4</text>
<text x="178.5" y="61.4">ADC_INA6/COMP3A/AIO6</text>
<text x="192" y="63.7">ADC_INA5</text>
<text x="205.4" y="65">19</text>
<text x="205.4" y="62.7">18</text>
<text x="205.4" y="60.4">17</text>
<text x="74.8" y="67.2">63</text>
<text x="74.8" y="69.5">81</text>
<text x="74.8" y="71.8">91</text>
<text x="81.1" y="68.2">VDD4</text>
<text x="81.1" y="70.5">VDD5</text>
<text x="96.7" y="68.2">VSSA</text>
<text x="106" y="71.8">4</text>
<text x="106" y="67.2">26</text>
<text x="147.2" y="67.2">12</text>
<text x="147.2" y="69.5">67</text>
<text x="147.2" y="71.8">72</text>
<text x="153.4" y="68.2">TRST</text>
<text x="153.4" y="70.5">TCK/GPIO38</text>
<text x="178.5" y="70.5">ADC_INA2/COMP1A/AIO2</text>
<text x="192" y="68.2">ADC_INA3</text>
<text x="205.4" y="71.8">22</text>
<text x="205.4" y="69.5">21</text>
<text x="205.4" y="67.2">20</text>
<text x="75.9" y="76.3">5</text>
<text x="81.1" y="72.7">VDD6</text>
<text x="81.1" y="77.3">VDDIO1</text>
<text x="97" y="72.7">VSS1</text>
<text x="97" y="75">VSS2</text>
<text x="97" y="77.3">VSS3</text>
<text x="106" y="74">15</text>
<text x="106" y="76.3">36</text>
<text x="147.2" y="74">71</text>
<text x="147.2" y="76.3">70</text>
<text x="153.4" y="75">TDI/GPIO35</text>
<text x="153.4" y="77.3">TDO/GPIO37</text>
<text x="153.4" y="72.7">TMS/GPIO36</text>
<text x="192" y="75">ADC_INA0</text>
<text x="192" y="72.7">ADC_INA1</text>
<text x="205.4" y="74">23</text>
<text x="74.8" y="78.5">13</text>
<text x="74.8" y="80.8">38</text>
<text x="74.8" y="83.1">61</text>
<text x="81.1" y="79.5">VDDIO2</text>
<text x="81.1" y="81.8">VDDIO3</text>
<text x="97" y="79.5">VSS4</text>
<text x="97" y="81.8">VSS5</text>
<text x="106" y="78.5">47</text>
<text x="106" y="80.8">62</text>
<text x="106" y="83.1">80</text>
<text x="147.2" y="83.1">51</text>
<text x="192" y="81.8">ADC_INB7</text>
<text x="205.4" y="83.1">34</text>
<text x="205.4" y="80.8">35</text>
<text x="74.8" y="85.3">79</text>
<text x="74.8" y="87.6">93</text>
<text x="81.1" y="84">VDDIO4</text>
<text x="81.1" y="86.3">VDDIO5</text>
<text x="81.1" y="88.6">VDDIO6</text>
<text x="97" y="84">VSS6</text>
<text x="97" y="86.3">VSS7</text>
<text x="106" y="85.3">92</text>
<text x="147.2" y="87.6">64</text>
<text x="153.4" y="88.6">XCLK_I/GPIO19</text>
<text x="153.4" y="84">XCLK_O/GPIO18</text>
<text x="177.5" y="88.6">ADC_INB4/COMP2B/AIO12</text>
<text x="177.5" y="84">ADC_INB6/COMP3B/AIO14</text>
<text x="192" y="86.3">ADC_INB5</text>
<text x="205.4" y="89.8">31</text>
<text x="205.4" y="87.6">32</text>
<text x="205.4" y="85.3">33</text>
<text x="147.2" y="94.4">60</text>
<text x="153.4" y="95.3">X1</text>
<text x="177.5" y="93.1">ADC_INB2/COMP1B/AIO10</text>
<text x="192" y="95.3">ADC_INB1</text>
<text x="192" y="90.8">ADC_INB3</text>
<text x="205.4" y="94.4">29</text>
<text x="205.4" y="92.1">30</text>
<text x="147.2" y="98.9">59</text>
<text x="153.4" y="99.9">X2</text>
<text x="192" y="97.6">ADC_INB0</text>
<text x="205.4" y="96.6">28</text>
<text x="55.1" y="137.3">6</text>
<text x="65.8" y="137.3">1</text>
<text x="55.1" y="141.8">4</text>
<text x="55.1" y="139.6">5</text>
<text x="65.8" y="139.6">2</text>
<text x="65.8" y="141.8">3</text>
</g>
<g font-size="1.8" fill="#800000">
<text x="174" y="69.8" transform="rotate(-90 174 69.8)">ADC</text>
<text x="171.7" y="74.3" transform="rotate(-90 171.7 74.3)">JTAG</text>
<text x="171.7" y="96.9" transform="rotate(-90 171.7 96.9)">CLOCK</text>
</g>
<g font-size="1.4" fill="#800000">
<text x="58.2" y="138.8" transform="rotate(-90 58.2 138.8)">ON</text>
<text x="64.6" y="142.5" transform="rotate(-90 64.6 142.5)">3</text>
<text x="64.6" y="140.2" transform="rotate(-90 64.6 140.2)">2</text>
<text x="64.6" y="138.1" transform="rotate(-90 64.6 138.1)">1</text>
</g>
</svg>
